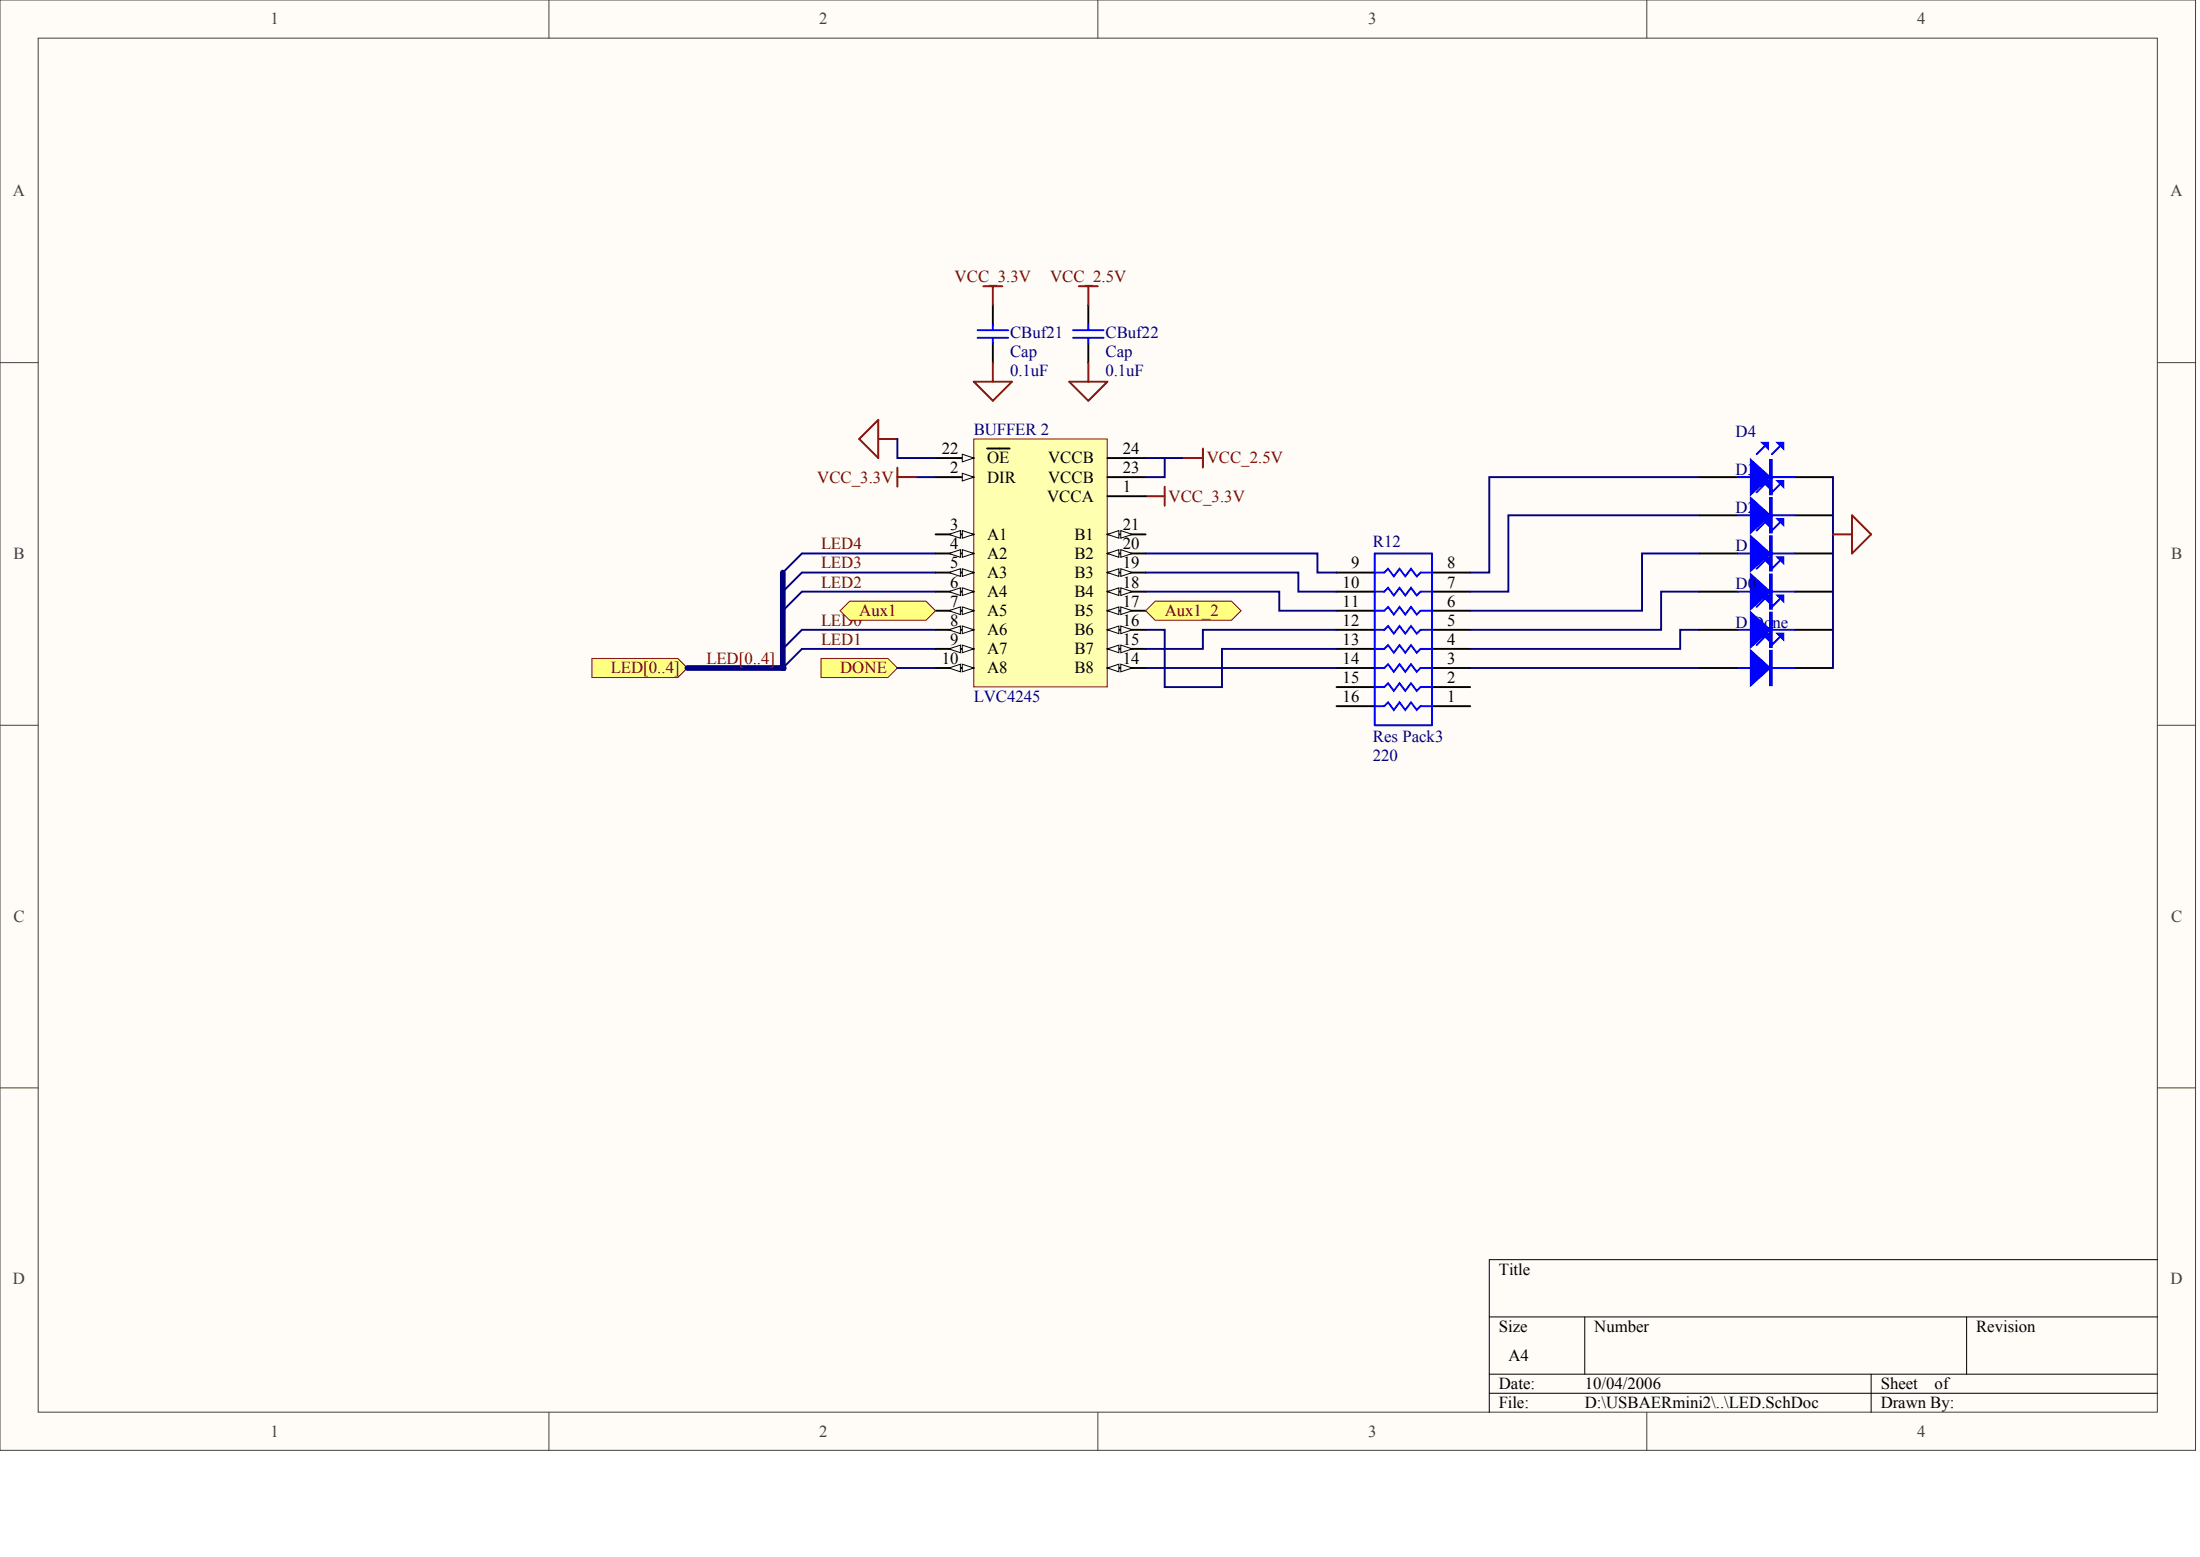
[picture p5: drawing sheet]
<svg xmlns="http://www.w3.org/2000/svg" width="840mm" height="594mm" viewBox="0 0 840 594" stroke-linecap="round" stroke-linejoin="round" font-family="sans-serif">
<g fill="#fffcf8" stroke="#404040" stroke-width=".38">
<path d="M0 0h837.9v553.4h-837.9z"/>
<path d="M14.6 14.6h808.7v524.2h-808.7z"/>
</g>
<path d="M209.5 0v14.6M419 0v14.6M628.5 0v14.6M0 138.4h14.6M823.4 138.4h14.6M0 276.7h14.6M823.4 276.7h14.6M0 415.1h14.6M823.4 415.1h14.6M209.5 538.9v14.6M419 538.9v14.6M628.5 538.9v14.6" fill="none" stroke="#404040" stroke-width=".38"/>
<path d="M823.4 480.6h-255v58.3M568.4 502.5h255M604.8 502.5v21.8M750.5 502.5v21.8M568.4 524.3h255M568.4 531.6h255M714.1 524.3v14.6" fill="none" stroke="#000" stroke-width=".38"/>
<path d="M306 247.6h51.1" fill="none" stroke="#000080" stroke-width=".73"/>
<path d="M437.2 189.3h7.3M444.5 185.7v7.3" fill="none" stroke="#800000" stroke-width=".73"/>
<path d="M371.6 167.5h51v94.6h-51z" fill="#ffffb0" stroke="#800000" stroke-width=".38"/>
<path d="M357.1 182.1h14.5M422.6 189.3h14.6" fill="none" stroke="#000" stroke-width=".73"/>
<path d="M367.3 180.6l4.3 1.5-4.3 1.4z" fill="#fffcf8" stroke="#000" stroke-width=".38"/>
<path d="M357.1 203.9h14.5" fill="none" stroke="#000" stroke-width=".73"/>
<g fill="#fffcf8" stroke="#000" stroke-width=".38">
<path d="M367.3 202.4l4.3 1.5-4.3 1.5z"/>
<path d="M362.2 203.9l4.3-1.5v3z"/>
</g>
<path d="M357.1 211.2h14.5" fill="none" stroke="#000" stroke-width=".73"/>
<g fill="#fffcf8" stroke="#000" stroke-width=".38">
<path d="M367.3 209.7l4.3 1.5-4.3 1.4z"/>
<path d="M362.2 211.2l4.3-1.5v2.9z"/>
</g>
<path d="M357.1 218.5h14.5" fill="none" stroke="#000" stroke-width=".73"/>
<g fill="#fffcf8" stroke="#000" stroke-width=".38">
<path d="M367.3 217l4.3 1.5-4.3 1.4z"/>
<path d="M362.2 218.5l4.3-1.5v2.9z"/>
</g>
<path d="M357.1 225.7h14.5" fill="none" stroke="#000" stroke-width=".73"/>
<g fill="#fffcf8" stroke="#000" stroke-width=".38">
<path d="M367.3 224.3l4.3 1.4-4.3 1.5z"/>
<path d="M362.2 225.7l4.3-1.4v2.9z"/>
</g>
<path d="M357.1 233h14.5" fill="none" stroke="#000" stroke-width=".73"/>
<g fill="#fffcf8" stroke="#000" stroke-width=".38">
<path d="M367.3 231.6l4.3 1.4-4.3 1.5z"/>
<path d="M362.2 233l4.3-1.4v2.9z"/>
</g>
<path d="M357.1 240.3h14.5" fill="none" stroke="#000" stroke-width=".73"/>
<g fill="#fffcf8" stroke="#000" stroke-width=".38">
<path d="M367.3 238.9l4.3 1.4-4.3 1.5z"/>
<path d="M362.2 240.3l4.3-1.4v2.9z"/>
</g>
<path d="M357.1 247.6h14.5" fill="none" stroke="#000" stroke-width=".73"/>
<g fill="#fffcf8" stroke="#000" stroke-width=".38">
<path d="M367.3 246.1l4.3 1.5-4.3 1.5z"/>
<path d="M362.2 247.6l4.3-1.5v3z"/>
</g>
<path d="M357.1 254.9h14.5" fill="none" stroke="#000" stroke-width=".73"/>
<g fill="#fffcf8" stroke="#000" stroke-width=".38">
<path d="M367.3 253.4l4.3 1.5-4.3 1.4z"/>
<path d="M362.2 254.9l4.3-1.5v2.9z"/>
</g>
<path d="M422.6 254.9h14.6" fill="none" stroke="#000" stroke-width=".73"/>
<g fill="#fffcf8" stroke="#000" stroke-width=".38">
<path d="M422.6 254.9l4.4-1.5v2.9z"/>
<path d="M427.7 253.4l4.4 1.5-4.4 1.4z"/>
</g>
<path d="M422.6 247.6h14.6" fill="none" stroke="#000" stroke-width=".73"/>
<g fill="#fffcf8" stroke="#000" stroke-width=".38">
<path d="M422.6 247.6l4.4-1.5v3z"/>
<path d="M427.7 246.1l4.4 1.5-4.4 1.5z"/>
</g>
<path d="M422.6 240.3h14.6" fill="none" stroke="#000" stroke-width=".73"/>
<g fill="#fffcf8" stroke="#000" stroke-width=".38">
<path d="M422.6 240.3l4.4-1.4v2.9z"/>
<path d="M427.7 238.9l4.4 1.4-4.4 1.5z"/>
</g>
<path d="M422.6 233h14.6" fill="none" stroke="#000" stroke-width=".73"/>
<g fill="#fffcf8" stroke="#000" stroke-width=".38">
<path d="M422.6 233l4.4-1.4v2.9z"/>
<path d="M427.7 231.6l4.4 1.4-4.4 1.5z"/>
</g>
<path d="M422.6 225.7h14.6" fill="none" stroke="#000" stroke-width=".73"/>
<g fill="#fffcf8" stroke="#000" stroke-width=".38">
<path d="M422.6 225.7l4.4-1.4v2.9z"/>
<path d="M427.7 224.3l4.4 1.4-4.4 1.5z"/>
</g>
<path d="M422.6 218.5h14.6" fill="none" stroke="#000" stroke-width=".73"/>
<g fill="#fffcf8" stroke="#000" stroke-width=".38">
<path d="M422.6 218.5l4.4-1.5v2.9z"/>
<path d="M427.7 217l4.4 1.5-4.4 1.4z"/>
</g>
<path d="M422.6 211.2h14.6" fill="none" stroke="#000" stroke-width=".73"/>
<g fill="#fffcf8" stroke="#000" stroke-width=".38">
<path d="M422.6 211.2l4.4-1.5v2.9z"/>
<path d="M427.7 209.7l4.4 1.5-4.4 1.4z"/>
</g>
<path d="M422.6 203.9h14.6" fill="none" stroke="#000" stroke-width=".73"/>
<g fill="#fffcf8" stroke="#000" stroke-width=".38">
<path d="M422.6 203.9l4.4-1.5v3z"/>
<path d="M427.7 202.4l4.4 1.5-4.4 1.5z"/>
</g>
<path d="M357.1 174.8h14.5" fill="none" stroke="#000" stroke-width=".73"/>
<path d="M367.3 173.3l4.3 1.5-4.3 1.4z" fill="#fffcf8" stroke="#000" stroke-width=".38"/>
<path d="M376.7 171.1h8.6M422.6 174.8h14.6M422.6 182.1h14.6" fill="none" stroke="#000" stroke-width=".73"/>
<path d="M437.2 174.8h14.6M444.5 174.8v7.3h-7.3M349.8 182.1h7.3" fill="none" stroke="#000080" stroke-width=".73"/>
<g fill="#ffff80" stroke="#800000" stroke-width=".38">
<path d="M313.3 251.2h25.5l3.7 3.7-3.7 3.6h-25.5z" fill-rule="evenodd"/>
<path d="M225.9 251.2h32.8l3.6 3.7-3.6 3.6h-32.8z" fill-rule="evenodd"/>
</g>
<g fill="none" stroke="#000080" stroke-width=".73">
<path d="M648.5 196.6h-72.8v29.1h-14.6M648.5 182.1h-80.1v36.4h-7.3M699.5 182.1v72.8M357.1 211.2h-51.1l-7.2 7.3M357.1 218.5h-51.1l-7.2 7.2M648.5 211.2h-21.8v21.8h-65.6M357.1 225.7h-51.1l-7.2 7.3M648.5 225.7h-14.5v14.6h-72.9M306 247.6l-7.2 7.3M342.5 254.9h14.6M357.1 240.3h-51.1l-7.2 7.3M561.1 254.9h87.4"/>
<path d="M648.5 240.3h-7.3v7.3h-80.1"/>
</g>
<g fill="none" stroke="#000" stroke-width=".73">
<path d="M378.9 116.5v7.3M415.3 116.5v7.3M378.9 131.1v7.3M415.3 131.1v7.3M648.5 196.6h14.6M648.5 182.1h14.6M685 196.6h14.5M685 182.1h14.5M510.1 218.5h14.5M546.5 218.5h14.6M648.5 211.2h14.6M685 211.2h14.5"/>
<path d="M510.1 225.7h14.5M510.1 233h14.5M546.5 225.7h14.6M546.5 233h14.6M648.5 225.7h14.6M685 225.7h14.5M510.1 254.9h14.5M510.1 240.3h14.5M510.1 247.6h14.5M546.5 254.9h14.6M546.5 240.3h14.6M546.5 247.6h14.6"/>
<path d="M648.5 254.9h14.6M648.5 240.3h14.6M685 254.9h14.5M685 240.3h14.5M510.1 269.4h14.5M510.1 262.2h14.5M546.5 269.4h14.6M546.5 262.2h14.6"/>
</g>
<g fill="none" stroke="#00f" stroke-width=".73">
<path d="M373.1 126h11.6M373.1 128.9h11.6M378.9 123.8v2.2M378.9 128.9v2.2M409.5 126h11.7M409.5 128.9h11.7M415.3 123.8v2.2M415.3 128.9v2.2M673.3 170.4l-2.9 2.9M679.1 170.4l-2.9 2.9M663.1 196.6h21.9M663.1 182.1h21.9"/>
<path d="M673.3 199.5l-2.9 2.9M673.3 185l-2.9 2.9M679.1 199.5l-2.9 2.9M679.1 185l-2.9 2.9M524.6 218.5h3.7l1.5-1.5 2.1 2.9 2.2-2.9 2.2 2.9 2.2-2.9 2.2 2.9 1.4-1.4h4.4M524.6 211.2h21.9v65.5h-21.9zM663.1 211.2h21.9M673.3 214.1l-2.9 2.9M679.1 214.1l-2.9 2.9M524.6 233h3.7l1.5-1.4 2.1 2.9 2.2-2.9 2.2 2.9 2.2-2.9 2.2 2.9 1.4-1.5h4.4M524.6 225.7h3.7l1.5-1.4 2.1 2.9 2.2-2.9 2.2 2.9 2.2-2.9 2.2 2.9 1.4-1.5h4.4M663.1 225.7h21.9"/>
<path d="M673.3 228.7l-2.9 2.9M679.1 228.7l-2.9 2.9M524.6 254.9h3.7l1.5-1.5 2.1 2.9 2.2-2.9 2.2 2.9 2.2-2.9 2.2 2.9 1.4-1.4h4.4M524.6 247.6h3.7l1.5-1.5 2.1 3 2.2-3 2.2 3 2.2-3 2.2 3 1.4-1.5h4.4M524.6 240.3h3.7l1.5-1.4 2.1 2.9 2.2-2.9 2.2 2.9 2.2-2.9 2.2 2.9 1.4-1.5h4.4M663.1 254.9h21.9M663.1 240.3h21.9M673.3 243.2l-2.9 2.9M679.1 243.2l-2.9 2.9M524.6 269.4h3.7l1.5-1.4 2.1 2.9 2.2-2.9 2.2 2.9 2.2-2.9 2.2 2.9 1.4-1.5h4.4M524.6 262.2h3.7l1.5-1.5 2.1 2.9 2.2-2.9 2.2 2.9 2.2-2.9 2.2 2.9 1.4-1.4h4.4"/>
</g>
<g fill="#00f" stroke="#00f" stroke-width=".73">
<path d="M668.2 219.2l7.3 6.5-7.3 6.6z"/>
<path d="M678.4 212.6h2.2v2.2z"/>
<path d="M672.6 212.6h2.2v2.2z"/>
<path d="M668.2 204.6l7.3 6.6-7.3 6.5z"/>
<path d="M678.4 198.1h2.2v2.2z"/>
<path d="M672.6 198.1h2.2v2.2z"/>
<path d="M668.2 190.1l7.3 6.5-7.3 6.6z"/>
<path d="M678.4 183.5h2.2v2.2z"/>
<path d="M672.6 183.5h2.2v2.2z"/>
<path d="M668.2 175.5l7.3 6.6-7.3 6.5z"/>
<path d="M678.4 168.9h2.2v2.2z"/>
<path d="M672.6 168.9h2.2v2.2z"/>
<path d="M668.2 248.3l7.3 6.6-7.3 6.5z"/>
<path d="M678.4 241.8h2.2v2.2z"/>
<path d="M672.6 241.8h2.2v2.2z"/>
<path d="M668.2 233.8l7.3 6.5-7.3 6.6z"/>
<path d="M678.4 227.2h2.2v2.2z"/>
<path d="M672.6 227.2h2.2v2.2z"/>
<path d="M675.5 219.2h.7v13.1h-.7z" fill-rule="evenodd"/>
<path d="M675.5 204.6h.7v13.1h-.7z" fill-rule="evenodd"/>
<path d="M675.5 190.1h.7v13.1h-.7z" fill-rule="evenodd"/>
<path d="M675.5 175.5h.7v13.1h-.7z" fill-rule="evenodd"/>
<path d="M675.5 248.3h.7v13.1h-.7z" fill-rule="evenodd"/>
<path d="M675.5 233.8h.7v13.1h-.7z" fill-rule="evenodd"/>
</g>
<path d="M298.8 218.5v36.4h-36.5" fill="none" stroke="#000080" stroke-width="2.2"/>
<path d="M375.3 109.2h7.3M378.9 109.2v7.3M411.7 109.2h7.3M415.3 109.2v7.3M378.9 138.4v7.2M415.3 138.4v7.2M371.6 145.6h14.6l-7.3 7.3zM408.1 145.6h14.5l-7.3 7.3zM327.9 167.5l7.3-7.3v14.6zM335.2 167.5h7.3M706.8 196.6l7.3 7.3-7.3 7.3zM699.5 203.9h7.3" fill="none" stroke="#800000" stroke-width=".73"/>
<circle cx="298.8" cy="254.9" r="1.09" fill="#000080"/>
<path d="M451.8 174.8h7.3M459.1 171.1v7.3" fill="none" stroke="#800000" stroke-width=".73"/>
<g fill="#ffff80" stroke="#800000" stroke-width=".38">
<path d="M320.6 233l3.7-3.6h29.1l3.7 3.6-3.7 3.7h-29.1z" fill-rule="evenodd"/>
<path d="M437.2 233l3.7-3.6h29.1l3.6 3.6-3.6 3.7h-29.1z" fill-rule="evenodd"/>
</g>
<path d="M342.5 178.4v7.3M342.5 182.1h7.3" fill="none" stroke="#800000" stroke-width=".73"/>
<path d="M342.5 167.5v7.3h14.6M437.2 218.5h58.3v7.2h14.6M437.2 211.2h65.6v7.3h7.3M437.2 225.7h51v7.3h21.9M437.2 240.3h7.3v21.9h21.9v-14.6h43.7M437.2 254.9h72.9M510.1 240.3h-51v7.3h-21.9" fill="none" stroke="#000080" stroke-width=".73"/>
<g font-size="6.4" fill="#404040">
<text x="103.2" y="9.3">1</text>
<text x="312.7" y="9.3">2</text>
<text x="522.2" y="9.3">3</text>
<text x="731.7" y="9.3">4</text>
<text x="5" y="74.9">A</text>
<text x="828.4" y="74.9">A</text>
<text x="5.2" y="213.3">B</text>
<text x="828.6" y="213.3">B</text>
<text x="5.2" y="351.6">C</text>
<text x="828.6" y="351.6">C</text>
<text x="5" y="490">D</text>
<text x="828.4" y="490">D</text>
<text x="103.2" y="548.2">1</text>
<text x="312.7" y="548.2">2</text>
<text x="522.2" y="548.2">3</text>
<text x="731.7" y="548.2">4</text>
</g>
<g font-size="6.4" fill="#800000">
<text x="364.3" y="107.7">VCC_3.3V</text>
<text x="400.8" y="107.7">VCC_2.5V</text>
<text x="460.5" y="176.8">VCC_2.5V</text>
<text x="311.9" y="184.1">VCC_3.3V</text>
<text x="446" y="191.4">VCC_3.3V</text>
<text x="313.3" y="209.6">LED4</text>
<text x="313.3" y="216.9">LED3</text>
<text x="313.3" y="224.2">LED2</text>
<text x="313.3" y="238.7">LED0</text>
<text x="327.9" y="235.1">Aux1</text>
<text x="444.5" y="235.1">Aux1_2</text>
<text x="313.3" y="246">LED1</text>
<text x="233.2" y="256.9">LED[0..4]</text>
<text x="269.6" y="253.3">LED[0..4]</text>
<text x="320.6" y="256.9">DONE</text>
</g>
<g font-size="6.4" fill="#000080">
<text x="385.5" y="128.8">CBuf21</text>
<text x="421.9" y="128.8">CBuf22</text>
<text x="385.5" y="136.1">Cap</text>
<text x="421.9" y="136.1">Cap</text>
<text x="385.5" y="143.3">0.1uF</text>
<text x="421.9" y="143.3">0.1uF</text>
<text x="371.6" y="165.9">BUFFER 2</text>
<text x="662.4" y="166.6">D4</text>
<text x="662.4" y="181.2">D3</text>
<text x="662.4" y="195.8">D2</text>
<text x="523.9" y="208.9">R12</text>
<text x="662.4" y="210.3">D1</text>
<text x="662.4" y="224.9">D0</text>
<text x="662.4" y="239.5">D Done</text>
<text x="371.6" y="267.9">LVC4245</text>
<text x="523.9" y="283.2">Res Pack3</text>
<text x="523.9" y="290.4">220</text>
</g>
<g font-size="6.4">
<text x="359.4" y="173.2">22</text>
<text x="428.5" y="173.2">24</text>
<text x="376.7" y="176.8">OE</text>
<text x="400" y="176.8">VCCB</text>
<text x="362.6" y="180.5">2</text>
<text x="376.7" y="184.1">DIR</text>
<text x="400" y="184.1">VCCB</text>
<text x="428.5" y="180.5">23</text>
<text x="399.6" y="191.4">VCCA</text>
<text x="428.5" y="187.8">1</text>
<text x="362.6" y="202.3">3</text>
<text x="428.5" y="202.3">21</text>
<text x="362.6" y="209.6">4</text>
<text x="376.7" y="206">A1</text>
<text x="410" y="206">B1</text>
<text x="428.5" y="209.6">20</text>
<text x="376.7" y="213.3">A2</text>
<text x="410" y="213.3">B2</text>
<text x="362.6" y="216.9">5</text>
<text x="376.7" y="220.5">A3</text>
<text x="410" y="220.5">B3</text>
<text x="428.5" y="216.9">19</text>
<text x="515.6" y="216.9">9</text>
<text x="552.3" y="216.9">8</text>
<text x="362.6" y="224.2">6</text>
<text x="376.7" y="227.8">A4</text>
<text x="410" y="227.8">B4</text>
<text x="428.5" y="224.2">18</text>
<text x="512.4" y="224.2">10</text>
<text x="552.3" y="224.2">7</text>
<text x="362.6" y="231.5">7</text>
<text x="428.5" y="231.5">17</text>
<text x="512.4" y="231.5">11</text>
<text x="552.3" y="231.5">6</text>
<text x="362.6" y="238.7">8</text>
<text x="376.7" y="235.1">A5</text>
<text x="410" y="235.1">B5</text>
<text x="428.5" y="238.7">16</text>
<text x="512.4" y="238.7">12</text>
<text x="552.3" y="238.7">5</text>
<text x="376.7" y="242.4">A6</text>
<text x="410" y="242.4">B6</text>
<text x="362.6" y="246">9</text>
<text x="376.7" y="249.7">A7</text>
<text x="410" y="249.7">B7</text>
<text x="428.5" y="246">15</text>
<text x="512.4" y="246">13</text>
<text x="552.3" y="246">4</text>
<text x="359.4" y="253.3">10</text>
<text x="376.7" y="256.9">A8</text>
<text x="410" y="256.9">B8</text>
<text x="428.5" y="253.3">14</text>
<text x="512.4" y="253.3">14</text>
<text x="552.3" y="253.3">3</text>
<text x="512.4" y="260.6">15</text>
<text x="552.3" y="260.6">2</text>
<text x="512.4" y="267.9">16</text>
<text x="552.3" y="267.9">1</text>
<text x="572" y="486.3">Title</text>
<text x="572" y="508.2">Size</text>
<text x="608.4" y="508.2">Number</text>
<text x="754.2" y="508.2">Revision</text>
<text x="575.7" y="519.1">A4</text>
<text x="572" y="530">Date:</text>
<text x="604.8" y="530">10/04/2006</text>
<text x="717.8" y="530">Sheet</text>
<text x="738.3" y="530">of</text>
<text x="572" y="537.3">File:</text>
<text x="604.8" y="537.3">D:\USBAERmini2\..\LED.SchDoc</text>
<text x="717.8" y="537.3">Drawn By:</text>
</g>
</svg>
